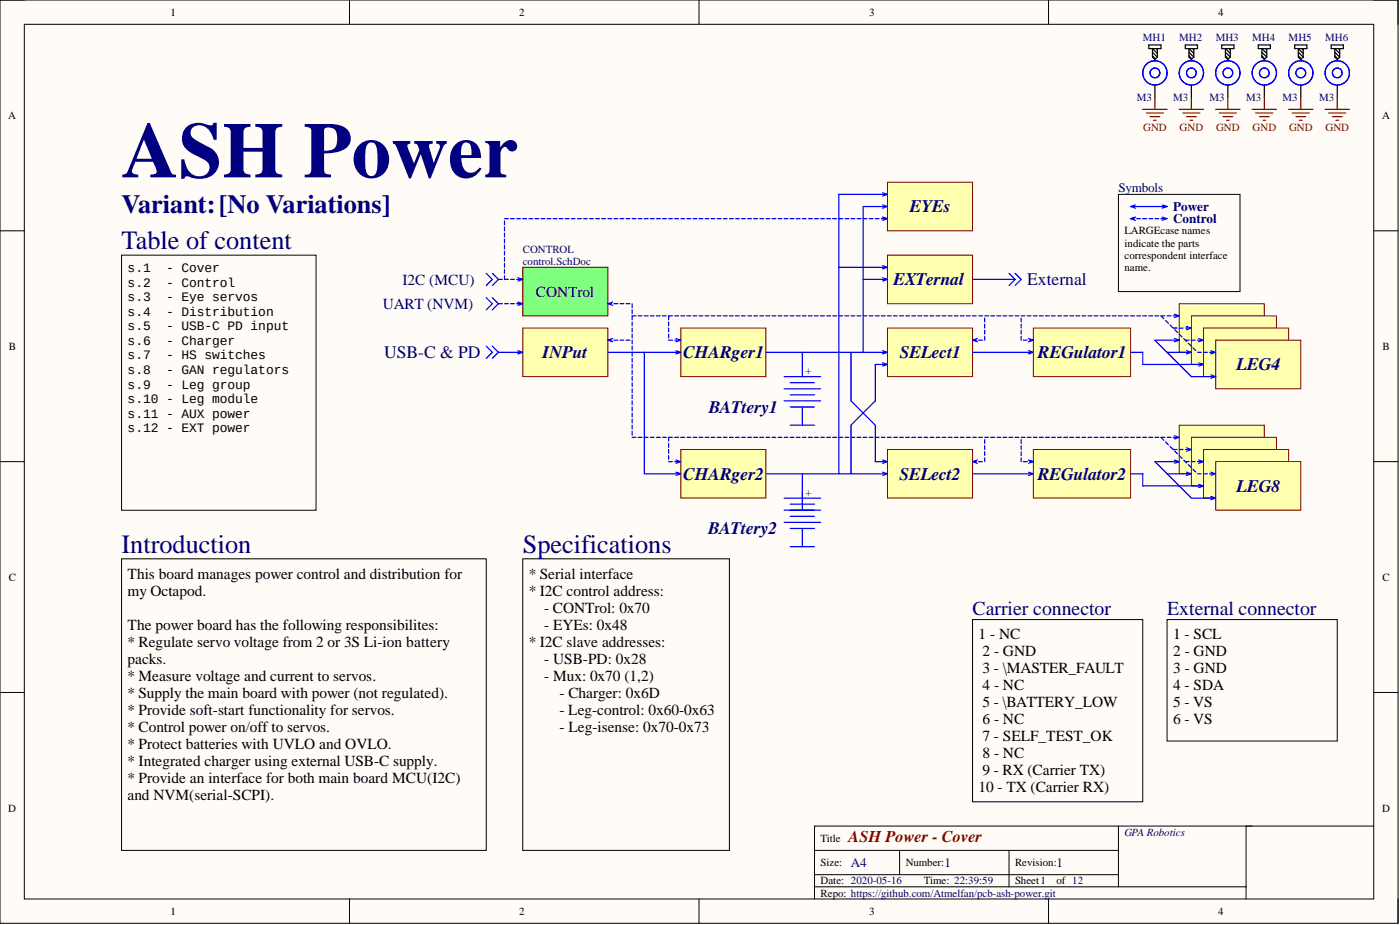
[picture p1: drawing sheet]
<svg xmlns="http://www.w3.org/2000/svg" width="292mm" height="193mm" viewBox="0 0 292 193" stroke-linecap="round" stroke-linejoin="round" font-family="sans-serif">
<path d="M0 0h291.7v192.6h-291.7z" fill-rule="evenodd" fill="#fffcf8"/>
<path d="M0 0h291.7v192.6h-291.7z" fill="none" stroke="#000" stroke-width=".21"/>
<path d="M5.1 5.1h281.5v182.4h-281.5z" fill-rule="evenodd" fill="#fffcf8"/>
<g fill="none" stroke="#000" stroke-width=".21">
<path d="M0 0h5.1M5.1 5.1h281.5v182.4h-281.5zM72.9 0v5.1M145.8 0v5.1M218.8 0v5.1M286.6 0h5.1v5.1M0 48.2h5.1M233.4 40.6h25.3v20.2h-25.3zM286.6 48.2h5.1M0 96.3h5.1M286.6 96.3h5.1M0 144.5h5.1"/>
<path d="M286.6 144.5h5.1M169.9 177.4h63.5M187.7 177.4v5.1M210.5 177.4v7.6M233.4 172.3v12.7M260 172.3v15.2M286.6 172.3h-116.7v15.2M72.9 187.5v5.1M145.8 187.5v5.1M169.9 185h90.1M169.9 182.5h63.5M218.8 187.5v5.1"/>
<path d="M291.7 187.5v5.1"/>
</g>
<path d="M185.2 38h17.7v10.2h-17.7z" fill-rule="evenodd" fill="#ffffb0"/>
<path d="M185.2 38h17.7v10.2h-17.7z" fill="none" stroke="#800000" stroke-width=".21"/>
<path d="M109.1 55.8h17.7v10.1h-17.7z" fill-rule="evenodd" fill="#80ff80"/>
<path d="M109.1 55.8h17.7v10.1h-17.7z" fill="none" stroke="#800000" stroke-width=".21"/>
<path d="M246 63.4h17.8v10.1h-17.8z" fill-rule="evenodd" fill="#ffffb0"/>
<path d="M246 63.4h17.8v10.1h-17.8z" fill="none" stroke="#800000" stroke-width=".21"/>
<path d="M248.6 65.9h17.7v10.1h-17.7z" fill-rule="evenodd" fill="#ffffb0"/>
<path d="M248.6 65.9h17.7v10.1h-17.7z" fill="none" stroke="#800000" stroke-width=".21"/>
<path d="M109.1 68.4h17.7v10.2h-17.7z" fill-rule="evenodd" fill="#ffffb0"/>
<path d="M109.1 68.4h17.7v10.2h-17.7z" fill="none" stroke="#800000" stroke-width=".21"/>
<path d="M142 68.4h17.8v10.2h-17.8z" fill-rule="evenodd" fill="#ffffb0"/>
<path d="M142 68.4h17.8v10.2h-17.8z" fill="none" stroke="#800000" stroke-width=".21"/>
<path d="M142 93.8h17.8v10.1h-17.8z" fill-rule="evenodd" fill="#ffffb0"/>
<path d="M142 93.8h17.8v10.1h-17.8z" fill="none" stroke="#800000" stroke-width=".21"/>
<path d="M185.2 68.4h17.7v10.2h-17.7z" fill-rule="evenodd" fill="#ffffb0"/>
<path d="M185.2 68.4h17.7v10.2h-17.7z" fill="none" stroke="#800000" stroke-width=".21"/>
<path d="M185.2 93.8h17.7v10.1h-17.7z" fill-rule="evenodd" fill="#ffffb0"/>
<path d="M185.2 93.8h17.7v10.1h-17.7z" fill="none" stroke="#800000" stroke-width=".21"/>
<path d="M251.1 68.4h17.8v10.2h-17.8z" fill-rule="evenodd" fill="#ffffb0"/>
<path d="M251.1 68.4h17.8v10.2h-17.8z" fill="none" stroke="#800000" stroke-width=".21"/>
<g fill="none" stroke="#00f" stroke-width=".25">
<path d="M126.8 73.5h15.2M134.4 73.5v25.3h7.6M141 73.2l1 .3M142 73.5l-1 .3M159.8 73.5h25.4M163.6 78.6h7.6M164.9 79.8h5M167.4 73.5v5.1M177.6 73.5v10.1l5 5.1v7.6h2.6M184.1 73.2l1.1 .3M184.1 75.7l1.1 .3M185.2 73.5l-1.1 .3"/>
<path d="M185.2 76h-2.6v7.6l-5 5.1v10.1M185.2 76l-1.1 .4M202.9 73.5h12.7M214.6 73.2l1 .3M215.6 73.5l-1 .3M141 98.5l1 .3M142 98.8l-1 .4M159.8 98.8h25.4M163.6 81.1h7.6M163.6 83.6h7.6M164.9 82.4h5M164.9 84.9h5"/>
<path d="M164.9 88.7h5M167.4 84.9v3.8M167.4 98.8v7.6M184.1 98.5l1.1 .3M184.1 96l1.1 .3M185.2 98.8l-1.1 .4M185.2 96.3l-1.1 .3M163.6 103.9h7.6M163.6 106.4h7.6M163.6 109h7.6M164.9 105.2h5M164.9 107.7h5"/>
<path d="M164.9 110.2h5"/>
</g>
<path d="M253.6 71h17.8v10.1h-17.8z" fill-rule="evenodd" fill="#ffffb0"/>
<path d="M253.6 71h17.8v10.1h-17.8z" fill="none" stroke="#800000" stroke-width=".21"/>
<path d="M185.2 53.2h17.7v10.2h-17.7z" fill-rule="evenodd" fill="#ffffb0"/>
<path d="M185.2 53.2h17.7v10.2h-17.7z" fill="none" stroke="#800000" stroke-width=".21"/>
<g fill="none" stroke="#00f" stroke-width=".25">
<path d="M184.1 55.4l1.1 .4M184.1 58l1.1 .3M185.2 55.8h-10.2v43M185.2 55.8l-1.1 .3M185.2 58.3h-5.1v15.2M185.2 58.3l-1.1 .3M202.9 58.3h8.9M210.5 57l1.3 1.3M211.8 58.3l-1.3 1.3M211.8 57l1.3 1.3-1.3 1.3M101.5 72.2l1.2 1.3-1.2 1.3M102.7 72.2l1.3 1.3"/>
<path d="M104 73.5h5.1M104 73.5l-1.3 1.3M108.1 73.2l1 .3M109.1 73.5l-1 .3"/>
</g>
<path d="M246 88.7h17.8v10.1h-17.8z" fill-rule="evenodd" fill="#ffffb0"/>
<path d="M246 88.7h17.8v10.1h-17.8z" fill="none" stroke="#800000" stroke-width=".21"/>
<path d="M248.6 91.2h17.7v10.2h-17.7z" fill-rule="evenodd" fill="#ffffb0"/>
<path d="M248.6 91.2h17.7v10.2h-17.7z" fill="none" stroke="#800000" stroke-width=".21"/>
<path d="M251.1 93.8h17.8v10.1h-17.8z" fill-rule="evenodd" fill="#ffffb0"/>
<path d="M251.1 93.8h17.8v10.1h-17.8z" fill="none" stroke="#800000" stroke-width=".21"/>
<path d="M253.6 96.3h17.8v10.1h-17.8z" fill-rule="evenodd" fill="#ffffb0"/>
<path d="M253.6 96.3h17.8v10.1h-17.8z" fill="none" stroke="#800000" stroke-width=".21"/>
<g fill="none" stroke="#00f" stroke-width=".25">
<path d="M104 58.3h.8M105.3 58.3h.8M106.5 58.3h.8M107.8 58.3h.8M108.1 58l1 .3-1 .3M104 63.4h.8M105.3 63.4h.8M106.5 63.4h.8M107.8 63.4h.8M108.1 63l1 .4-1 .3M202.9 98.8h12.7M214.6 98.5l1 .3"/>
<path d="M215.6 98.8l-1 .4M243.5 98.8h5.1M245 96l1 .3M246 96.3h-5l7.6 7.6h5M246 96.3l-1 .3M247.6 98.5l1 .3M248.6 98.8l-1 .4M252.6 103.6l1 .3M253.6 103.9l-1 .3"/>
</g>
<path d="M25.4 53.2h40.5v53.2h-40.5zM109.1 116.6h43.1v60.8h-43.1zM243.5 129.3h35.5v25.3h-35.5z" fill="none" stroke="#000" stroke-width=".21"/>
<path d="M215.6 68.4h20.3v10.2h-20.3z" fill-rule="evenodd" fill="#ffffb0"/>
<path d="M215.6 68.4h20.3v10.2h-20.3z" fill="none" stroke="#800000" stroke-width=".21"/>
<path d="M238.4 101.4h12.7M250.1 101l1 .4M251.1 101.4l-1 .3" fill="none" stroke="#00f" stroke-width=".25"/>
<path d="M215.6 93.8h20.3v10.1h-20.3z" fill-rule="evenodd" fill="#ffffb0"/>
<path d="M215.6 93.8h20.3v10.1h-20.3z" fill="none" stroke="#800000" stroke-width=".21"/>
<g fill="none" stroke="#00f" stroke-width=".25">
<path d="M101.5 57l1.2 1.3-1.2 1.3M102.7 57l1.3 1.3-1.3 1.3M105.3 46.1v.8M105.3 47.4v.8M105.3 48.6v.8M105.3 49.9v.8M105.3 51.2v.8M105.3 52.4v.8M105.3 53.7v.8M105.3 55v.8M105.3 56.2v.8M105.3 57.5v.8"/>
<path d="M105.3 45.6h.8M106.5 45.6h.8M107.8 45.6h.8M109.1 45.6h.8M110.3 45.6h.8M111.6 45.6h.8M112.9 45.6h.8M114.1 45.6h.8M115.4 45.6h.8M116.7 45.6h.8M117.9 45.6h.8M119.2 45.6h.8"/>
<path d="M120.5 45.6h.8M121.7 45.6h.8M123 45.6h.8M124.3 45.6h.8M125.6 45.6h.7M126.8 45.6h.8M128.1 45.6h.8M129.4 45.6h.8M130.6 45.6h.8M131.9 45.6h.8M133.2 45.6h.8M134.4 45.6h.8"/>
<path d="M135.7 45.6h.8M137 45.6h.8M138.2 45.6h.8M139.5 45.6h.8M140.8 45.6h.8M142 45.6h.8M143.3 45.6h.8M144.6 45.6h.8M145.8 45.6h.8M147.1 45.6h.8M148.4 45.6h.8M149.7 45.6h.7"/>
<path d="M150.9 45.6h.8M152.2 45.6h.8M153.5 45.6h.7M154.7 45.6h.8M156 45.6h.8M157.3 45.6h.8M158.5 45.6h.8M159.8 45.6h.8M161.1 45.6h.8M162.3 45.6h.8M163.6 45.6h.8M164.9 45.6h.8"/>
<path d="M166.1 45.6h.8M167.4 45.6h.8M168.7 45.6h.8M169.9 45.6h.8M171.2 45.6h.8M172.5 45.6h.8M173.7 45.6h.8M175 45.6h.8M176.3 45.6h.8M177.6 45.6h.7M178.8 45.6h.8M180.1 45.6h.8"/>
<path d="M181.4 45.6h.7M182.6 45.6h.8M183.9 45.6h.8M184.1 45.3l1.1 .3-1.1 .4M184.1 40.2l1.1 .4M184.1 42.7l1.1 .4M185.2 40.6h-10.2v15.2M185.2 40.6l-1.1 .3M185.2 43.1h-5.1v15.2M185.2 43.1l-1.1 .3M235.9 45.6h.8M235.9 43.1h7.6"/>
<path d="M235.9 43.1l1 .3M235.9 45.6l1 .4M236.9 42.7l-1 .4M236.9 45.3l-1 .3M237.2 45.6h.8M238.4 45.6h.8M239.7 45.6h.8M241 45.6h.8M242.2 45.6h.8M242.5 45.3l1 .3-1 .4M242.5 42.7l1 .4M243.5 43.1l-1 .3"/>
<path d="M101.5 62.1l1.2 1.3-1.2 1.2M102.7 62.1l1.3 1.3-1.3 1.2M126.8 63.4h.8M126.8 63.4l1 .3M126.8 71h.8M126.8 71l1 .3M127.8 63l-1 .4M127.8 70.6l-1 .4M128.1 63.4h.8M128.1 71h.8M129.4 63.4h.8M129.4 71h.8"/>
<path d="M130.6 63.4h.8M130.6 71h.8M131.9 63.4v.8M131.9 64.6v.8M131.9 67.2v.8M131.9 68.4v.8M131.9 69.7v.8M131.9 71v.8M131.9 72.2v.8M131.9 73.5v.8M131.9 74.8v.8M131.9 76v.8"/>
<path d="M131.9 77.3v.8M131.9 78.6v.8M131.9 79.8v.8M132.7 65.9h-.8v.8M133.2 65.9h.8M134.4 65.9h.8M135.7 65.9h.8M137 65.9h.8M138.2 65.9h.8M139.5 71h.8M139.5 67.2v.8M139.5 68.4v.8"/>
<path d="M139.5 69.7v.8M140.3 65.9h-.8v.8M140.8 71h.8M140.8 65.9h.8M141 70.6l1 .4-1 .3M142 65.9h.8M143.3 65.9h.8M144.6 65.9h.8M145.8 65.9h.8M147.1 65.9h.8M148.4 65.9h.8M149.7 65.9h.7"/>
<path d="M150.9 65.9h.8M152.2 65.9h.8M153.5 65.9h.7M154.7 65.9h.8M156 65.9h.8M157.3 65.9h.8M158.5 65.9h.8M159.8 65.9h.8M161.1 65.9h.8M162.3 65.9h.8M163.6 65.9h.8M164.9 65.9h.8"/>
<path d="M166.1 65.9h.8M167.4 65.9h.8M168.7 65.9h.8M169.9 65.9h.8M171.2 65.9h.8M172.5 65.9h.8M173.7 65.9h.8M175 65.9h.8M176.3 65.9h.8M177.6 65.9h.7M178.8 65.9h.8M180.1 65.9h.8"/>
<path d="M181.4 65.9h.7M182.6 65.9h.8M183.9 65.9h.8M185.2 65.9h.8M186.4 65.9h.8M187.7 65.9h.8M189 65.9h.8M190.2 65.9h.8M191.5 65.9h.8M192.8 65.9h.8M194 65.9h.8M195.3 65.9h.8"/>
<path d="M196.6 65.9h.8M197.8 65.9h.8M199.1 65.9h.8M200.4 65.9h.8M201.6 65.9h.8M202.9 71h.8M202.9 65.9h.8M202.9 71l1 .3M203.9 70.6l-1 .4M204.2 71h.8M204.2 65.9h.8M205.5 65.9h.7"/>
<path d="M205.5 66.4v.8M205.5 67.6v.8M205.5 68.9v.8M205.5 70.2v.8M206.7 65.9h.8M208 65.9h.8M209.3 65.9h.8M210.5 65.9h.8M211.8 65.9h.8M213.1 65.9h.8M213.1 66.4v.8M213.1 67.6v.8"/>
<path d="M213.1 68.9v.8M213.1 70.2v.8M213.5 71h.8M214.3 65.9h.8M214.6 70.6l1 .4M214.8 71h.8M215.6 65.9h.8M215.6 71l-1 .3M216.9 65.9h.8M218.1 65.9h.8M219.4 65.9h.8M220.7 65.9h.8"/>
<path d="M221.9 65.9h.8M223.2 65.9h.8M224.5 65.9h.8M225.7 65.9h.8M227 65.9h.8M228.3 65.9h.8M229.5 65.9h.8M230.8 65.9h.8M232.1 65.9h.8M233.4 65.9h.7M234.6 65.9h.8M235.9 73.5h2.5v2.5h12.7"/>
<path d="M235.9 65.9h.8M237.2 65.9h.8M238.4 65.9h.8M239.7 65.9h.8M241 65.9h.8M243 65.9h-.8l.6 .6M243.2 66.8l.6 .6M243.5 73.5h5.1M243.5 65.9h.8M244.1 67.8l.6 .6M244.8 65.9h.8M244.8 68.4h.8"/>
<path d="M245 70.6l1 .4M245 65.6l1 .3-1 .3M245.1 68.7l.6 .6M246 71h-5l7.6 7.6h5M246 71l-1 .3M246 68.4h.8M246 69.7l.6 .6M247 70.6l.6 .6M247.3 71h.8M247.3 68.4h.8M247.6 73.2l1 .3M247.6 68.1l1 .3-1 .4"/>
<path d="M247.9 71.6l.6 .6M248.6 73.5l-1 .3M248.6 71h.8M248.9 72.5l.6 .6M249.8 73.5h.8M249.8 71h.8M250.1 75.7l1 .3M250.1 70.6l1 .4-1 .3M251.1 73.5h.8M251.1 76l-1 .4M252.4 73.5h.8M252.6 78.2l1 .4"/>
<path d="M252.6 73.2l1 .3-1 .3M253.6 78.6l-1 .3M131.9 81.1v.8M131.9 82.4v.8M131.9 83.6v.8M131.9 84.9v.8M131.9 86.2v.8M131.9 87.4v.8M131.9 88.7v.8M131.9 90v.8M131.9 91.2h.8M133.2 91.2h.8"/>
<path d="M134.4 91.2h.8M135.7 91.2h.8M137 91.2h.8M138.2 91.2h.8M139.5 96.3h.8M139.5 92.5v.8M139.5 93.8v.8M139.5 95v.8M140.3 91.2h-.8v.8M140.8 91.2h.8M140.8 96.3h.8M141 96l1 .3-1 .3"/>
<path d="M142 91.2h.8M143.3 91.2h.8M144.6 91.2h.8M145.8 91.2h.8M147.1 91.2h.8M148.4 91.2h.8M149.7 91.2h.7M150.9 91.2h.8M152.2 91.2h.8M153.5 91.2h.7M154.7 91.2h.8M156 91.2h.8"/>
<path d="M157.3 91.2h.8M158.5 91.2h.8M159.8 91.2h.8M161.1 91.2h.8M162.3 91.2h.8M163.6 91.2h.8M164.9 91.2h.8M166.1 91.2h.8M167.4 91.2h.8M168.7 91.2h.8M169.9 91.2h.8M171.2 91.2h.8"/>
<path d="M172.5 91.2h.8M173.7 91.2h.8M175 91.2h.8M176.3 91.2h.8M177.6 91.2h.7M178.8 91.2h.8M180.1 91.2h.8M181.4 91.2h.7M182.6 91.2h.8M183.9 91.2h.8M185.2 91.2h.8M186.4 91.2h.8"/>
<path d="M187.7 91.2h.8M189 91.2h.8M190.2 91.2h.8M191.5 91.2h.8M192.8 91.2h.8M194 91.2h.8M195.3 91.2h.8M196.6 91.2h.8M197.8 91.2h.8M199.1 91.2h.8M200.4 91.2h.8M201.6 91.2h.8"/>
<path d="M202.9 91.2h.8M202.9 96.3h.8M202.9 96.3l1 .3M203.9 96l-1 .3M204.2 91.2h.8M204.2 96.3h.8M205.5 91.2h.7M205.5 91.7v.8M205.5 93v.8M205.5 94.2v.8M205.5 95.5v.8M206.7 91.2h.8"/>
<path d="M208 91.2h.8M209.3 91.2h.8M210.5 91.2h.8M211.8 91.2h.8M213.1 91.2h.8M213.1 91.7v.8M213.1 93v.8M213.1 94.2v.8M213.1 95.5v.8M213.5 96.3h.8M214.3 91.2h.8M214.6 96l1 .3"/>
<path d="M214.8 96.3h.8M215.6 91.2h.8M215.6 96.3l-1 .3M216.9 91.2h.8M218.1 91.2h.8M219.4 91.2h.8M220.7 91.2h.8M221.9 91.2h.8M223.2 91.2h.8M224.5 91.2h.8M225.7 91.2h.8M227 91.2h.8"/>
<path d="M228.3 91.2h.8M229.5 91.2h.8M230.8 91.2h.8M232.1 91.2h.8M233.4 91.2h.7M234.6 91.2h.8M235.9 91.2h.8M235.9 98.8h2.5v2.6M237.2 91.2h.8M238.4 91.2h.8M239.7 91.2h.8M241 91.2h.8"/>
<path d="M243 91.2h-.8l.6 .6M243.2 92.2l.6 .6M243.5 91.2h.8M244.1 93.1l.6 .6M244.8 91.2h.8M244.8 93.8h.8M245 90.9l1 .3-1 .4M245.1 94.1l.6 .6M246 95l.6 .6M246 93.8h.8M247 96l.6 .6M247.3 93.8h.8"/>
<path d="M247.3 96.3h.8M247.6 93.4l1 .4-1 .3M247.9 96.9l.6 .6M248.6 96.3h.8M248.9 97.9l.6 .6M249.8 98.8h.8M249.8 96.3h.8M250.1 96l1 .3-1 .3M251.1 98.8h.8M252.4 98.8h.8M252.6 98.5l1 .3-1 .4M164.9 114h5"/>
<path d="M167.4 110.2v3.8"/>
<circle cx="241" cy="15.2" r="1.01"/>
<circle cx="241" cy="15.2" r="2.54"/>
<circle cx="241" cy="15.2" r="2.53"/>
<circle cx="248.6" cy="15.2" r="1.01"/>
<circle cx="248.6" cy="15.2" r="2.54"/>
<circle cx="248.6" cy="15.2" r="2.53"/>
<circle cx="256.2" cy="15.2" r="1.01"/>
<circle cx="256.2" cy="15.2" r="2.54"/>
<circle cx="256.2" cy="15.2" r="2.53"/>
<circle cx="263.8" cy="15.2" r="1.01"/>
<circle cx="263.8" cy="15.2" r="2.54"/>
<circle cx="263.8" cy="15.2" r="2.53"/>
<circle cx="271.4" cy="15.2" r="1.01"/>
<circle cx="271.4" cy="15.2" r="2.54"/>
<circle cx="271.4" cy="15.2" r="2.53"/>
<circle cx="279" cy="15.2" r="1.01"/>
<circle cx="279" cy="15.2" r="2.54"/>
<circle cx="279" cy="15.2" r="2.53"/>
</g>
<path d="M25.4 116.6h76.1v60.8h-76.1zM202.9 129.3h35.5v38h-35.5z" fill="none" stroke="#000" stroke-width=".21"/>
<g fill="none" stroke="#000" stroke-width=".25">
<path d="M239.7 9.4h2.5v.7h-2.5zM240.5 10.9l1 1M240.5 11.7l.5 .5M241 17.7v2.6M241.2 10.1l.3 .3M241.5 11.2l-1-1.1v1.8l.5 .5 .5-.5M241.5 10.1v1.8M247.3 9.4h2.5v.7h-2.5zM248.1 10.9l1 1M248.1 11.7l.5 .5M248.6 17.7v2.6M248.8 10.1l.3 .3"/>
<path d="M249.1 11.2l-1-1.1v1.8l.5 .5 .5-.5M249.1 10.1v1.8M254.9 9.4h2.6v.7h-2.6zM255.7 10.9l1 1M255.7 11.7l.5 .5M256.2 17.7v2.6M256.4 10.1l.3 .3M256.7 11.2l-1-1.1v1.8l.5 .5 .5-.5M256.7 10.1v1.8M262.5 9.4h2.6v.7h-2.6zM263.3 10.9l1 1M263.3 11.7l.5 .5"/>
<path d="M263.8 17.7v2.6M264 10.1l.3 .3M264.3 11.2l-1-1.1v1.8l.5 .5 .5-.5M264.3 10.1v1.8M270.1 9.4h2.6v.7h-2.6zM270.9 10.9l1 1M270.9 11.7l.5 .5M271.4 17.7v2.6M271.7 10.1l.2 .3M271.9 11.2l-1-1.1v1.8l.5 .5 .5-.5M271.9 10.1v1.8M277.7 9.4h2.6v.7h-2.6z"/>
<path d="M278.5 10.9l1 1M278.5 11.7l.5 .5M279 17.7v2.6M279.3 10.1l.2 .3M279.5 11.2l-1-1.1v1.8l.5 .5 .5-.5M279.5 10.1v1.8"/>
</g>
<g fill="none" stroke="#800000" stroke-width=".25">
<path d="M238.4 22.8h5.1M239.2 23.6h3.5M239.9 24.3h2.1M240.7 25.1h.5M241 20.3v2.5M246 22.8h5.1M246.8 23.6h3.5M247.6 24.3h2M248.3 25.1h.5M248.6 20.3v2.5M253.6 22.8h5.1M254.4 23.6h3.6"/>
<path d="M255.2 24.3h2M255.9 25.1h.5M256.2 20.3v2.5M261.3 22.8h5M262 23.6h3.6M262.8 24.3h2M263.5 25.1h.5M263.8 20.3v2.5M268.9 22.8h5M269.6 23.6h3.6M270.4 24.3h2M271.1 25.1h.6"/>
<path d="M271.4 20.3v2.5M276.5 22.8h5M277.2 23.6h3.6M278 24.3h2M278.8 25.1h.5M279 20.3v2.5"/>
</g>
<text font-size="16.5" fill="#000080" x="25.4" y="37">ASH Power</text>
<g font-size="5.5" fill="#000080">
<text x="25.4" y="44.4">Variant:[No Variations]</text>
<text x="25.4" y="52">Table of content</text>
<text x="25.4" y="115.4">Introduction</text>
<text x="109.1" y="115.4">Specifications</text>
</g>
<g font-size="4.1" fill="#000080">
<text x="202.9" y="128.4">Carrier connector</text>
<text x="243.5" y="128.4">External connector</text>
</g>
<g font-size="3.7" fill="#000080">
<text x="189.8" y="44.3">EYEs</text>
<text x="186.4" y="59.5">EXTernal</text>
<text x="214.3" y="59.5">External</text>
<text x="80.2" y="74.7">USB-C &amp; PD</text>
<text x="113.2" y="74.7">INPut</text>
<text x="142.5" y="74.7">CHARger1</text>
<text x="187.7" y="74.7">SELect1</text>
<text x="216.6" y="74.7">REGulator1</text>
<text x="258" y="77.3">LEG4</text>
<text x="147.9" y="86.1">BATtery1</text>
<text x="142.5" y="100.1">CHARger2</text>
<text x="187.7" y="100.1">SELect2</text>
<text x="216.5" y="100.1">REGulator2</text>
<text x="258" y="102.6">LEG8</text>
<text x="147.7" y="111.5">BATtery2</text>
</g>
<text font-size="3.4" fill="#800000" x="177" y="175.6">ASH Power - Cover</text>
<g font-size="3.2" fill="#000080">
<text x="84" y="59.4">I2C (MCU)</text>
<text x="79.9" y="64.5">UART (NVM)</text>
<text x="111.8" y="61.9">CONTrol</text>
</g>
<g font-size="3.2">
<text x="26.6" y="120.7">This board manages power control and distribution for</text>
<text x="26.6" y="124.3">my Octapod.</text>
<text x="110.3" y="120.7">* Serial interface</text>
<text x="110.3" y="124.3">* I2C control address:</text>
<text x="26.6" y="131.4">The power board has the following responsibilites:</text>
<text x="113.5" y="127.8">- CONTrol: 0x70</text>
<text x="113.5" y="131.4">- EYEs: 0x48</text>
<text x="26.6" y="134.9">* Regulate servo voltage from 2 or 3S Li-ion battery</text>
<text x="110.3" y="134.9">* I2C slave addresses:</text>
<text x="204.2" y="133.4">1 - NC</text>
<text x="205" y="136.9">2 - GND</text>
<text x="244.8" y="133.4">1 - SCL</text>
<text x="244.8" y="136.9">2 - GND</text>
<text x="26.6" y="138.5">packs.</text>
<text x="26.6" y="142">* Measure voltage and current to servos.</text>
<text x="113.5" y="142">- Mux: 0x70 (1,2)</text>
<text x="113.5" y="138.5">- USB-PD: 0x28</text>
<text x="205" y="140.5">3 - \MASTER_FAULT</text>
<text x="244.8" y="140.5">3 - GND</text>
<text x="26.6" y="145.6">* Supply the main board with power (not regulated).</text>
<text x="26.6" y="149.1">* Provide soft-start functionality for servos.</text>
<text x="116.7" y="149.1">- Leg-control: 0x60-0x63</text>
<text x="116.7" y="145.6">- Charger: 0x6D</text>
<text x="205" y="147.6">5 - \BATTERY_LOW</text>
<text x="205" y="144">4 - NC</text>
<text x="244.8" y="144">4 - SDA</text>
<text x="244.8" y="147.6">5 - VS</text>
<text x="26.6" y="152.7">* Control power on/off to servos.</text>
<text x="116.7" y="152.7">- Leg-isense: 0x70-0x73</text>
<text x="205" y="154.7">7 - SELF_TEST_OK</text>
<text x="205" y="151.1">6 - NC</text>
<text x="244.8" y="151.1">6 - VS</text>
<text x="26.6" y="156.2">* Protect batteries with UVLO and OVLO.</text>
<text x="26.6" y="159.7">* Integrated charger using external USB-C supply.</text>
<text x="205" y="161.8">9 - RX (Carrier TX)</text>
<text x="205" y="158.2">8 - NC</text>
<text x="26.6" y="163.3">* Provide an interface for both main board MCU(I2C)</text>
<text x="26.6" y="166.8">and NVM(serial-SCPI).</text>
<text x="204.2" y="165.3">10 - TX (Carrier RX)</text>
</g>
<g font-size="2.7" fill="#000080">
<text x="233.4" y="40">Symbols</text>
<text x="244.8" y="44">Power</text>
<text x="244.8" y="46.5">Control</text>
<text x="177.6" y="180.9">A4</text>
<text x="197.1" y="180.9">1</text>
<text x="220.4" y="180.9">1</text>
</g>
<g font-size="2.7">
<text x="26.6" y="56.7">s.1</text>
<text x="26.6" y="59.8">s.2</text>
<text x="34.7" y="56.7">- Cover</text>
<text x="34.7" y="59.8">- Control</text>
<text x="26.6" y="62.8">s.3</text>
<text x="26.6" y="65.9">s.4</text>
<text x="34.7" y="62.8">- Eye servos</text>
<text x="34.7" y="65.9">- Distribution</text>
<text x="26.6" y="68.9">s.5</text>
<text x="26.6" y="71.9">s.6</text>
<text x="34.7" y="68.9">- USB-C PD input</text>
<text x="34.7" y="71.9">- Charger</text>
<text x="26.6" y="75">s.7</text>
<text x="34.7" y="75">- HS switches</text>
<text x="26.6" y="78">s.8</text>
<text x="26.6" y="81.1">s.9</text>
<text x="34.7" y="78">- GAN regulators</text>
<text x="34.7" y="81.1">- Leg group</text>
<text x="26.6" y="84.1">s.10 - Leg module</text>
<text x="26.6" y="87.1">s.11 - AUX power</text>
<text x="26.6" y="90.2">s.12 - EXT power</text>
</g>
<g font-size="2.3">
<text x="35.6" y="3.3">1</text>
<text x="108.3" y="3.3">2</text>
<text x="181.4" y="3.3">3</text>
<text x="254.2" y="3.3">4</text>
<text x="1.7" y="24.8">A</text>
<text x="288.4" y="24.8">A</text>
<text x="234.6" y="48.9">LARGEcase names</text>
<text x="234.6" y="51.4">indicate the parts</text>
<text x="234.6" y="54">correspondent interface</text>
<text x="234.6" y="56.5">name.</text>
<text x="1.8" y="73">B</text>
<text x="288.4" y="73">B</text>
<text x="1.8" y="121.1">C</text>
<text x="288.4" y="121.1">C</text>
<text x="1.7" y="169.3">D</text>
<text x="288.4" y="169.3">D</text>
<text x="171.2" y="175.6">Title</text>
<text x="171.2" y="180.7">Size:</text>
<text x="171.2" y="184.5">Date: 2020-05-16</text>
<text x="189" y="180.7">Number:</text>
<text x="192.8" y="184.5">Time: 22:39:59</text>
<text x="211.8" y="180.7">Revision:</text>
<text x="211.8" y="184.5">Sheet1</text>
<text x="220.4" y="184.5">of 12</text>
<text x="35.6" y="190.8">1</text>
<text x="108.3" y="190.8">2</text>
<text x="171.2" y="187">Repo: https://github.com/Atmelfan/pcb-ash-power.git</text>
<text x="181.4" y="190.8">3</text>
<text x="254.2" y="190.8">4</text>
</g>
<g font-size="2.3" fill="#000080">
<text x="238.4" y="8.6">MH1</text>
<text x="246" y="8.6">MH2</text>
<text x="253.6" y="8.6">MH3</text>
<text x="261.3" y="8.6">MH4</text>
<text x="268.9" y="8.6">MH5</text>
<text x="276.5" y="8.6">MH6</text>
<text x="237.2" y="21">M3</text>
<text x="244.8" y="21">M3</text>
<text x="252.4" y="21">M3</text>
<text x="260" y="21">M3</text>
<text x="267.6" y="21">M3</text>
<text x="275.2" y="21">M3</text>
<text x="109.1" y="52.7">CONTROL</text>
<text x="109.1" y="55.3">control.SchDoc</text>
<text x="168" y="78.1">+</text>
<text x="168" y="103.4">+</text>
<text x="234.6" y="174.4">GPA Robotics</text>
</g>
<g font-size="2.3" fill="#800000">
<text x="238.5" y="27.4">GND</text>
<text x="246.1" y="27.4">GND</text>
<text x="253.7" y="27.4">GND</text>
<text x="261.3" y="27.4">GND</text>
<text x="268.9" y="27.4">GND</text>
<text x="276.6" y="27.4">GND</text>
</g>
</svg>
